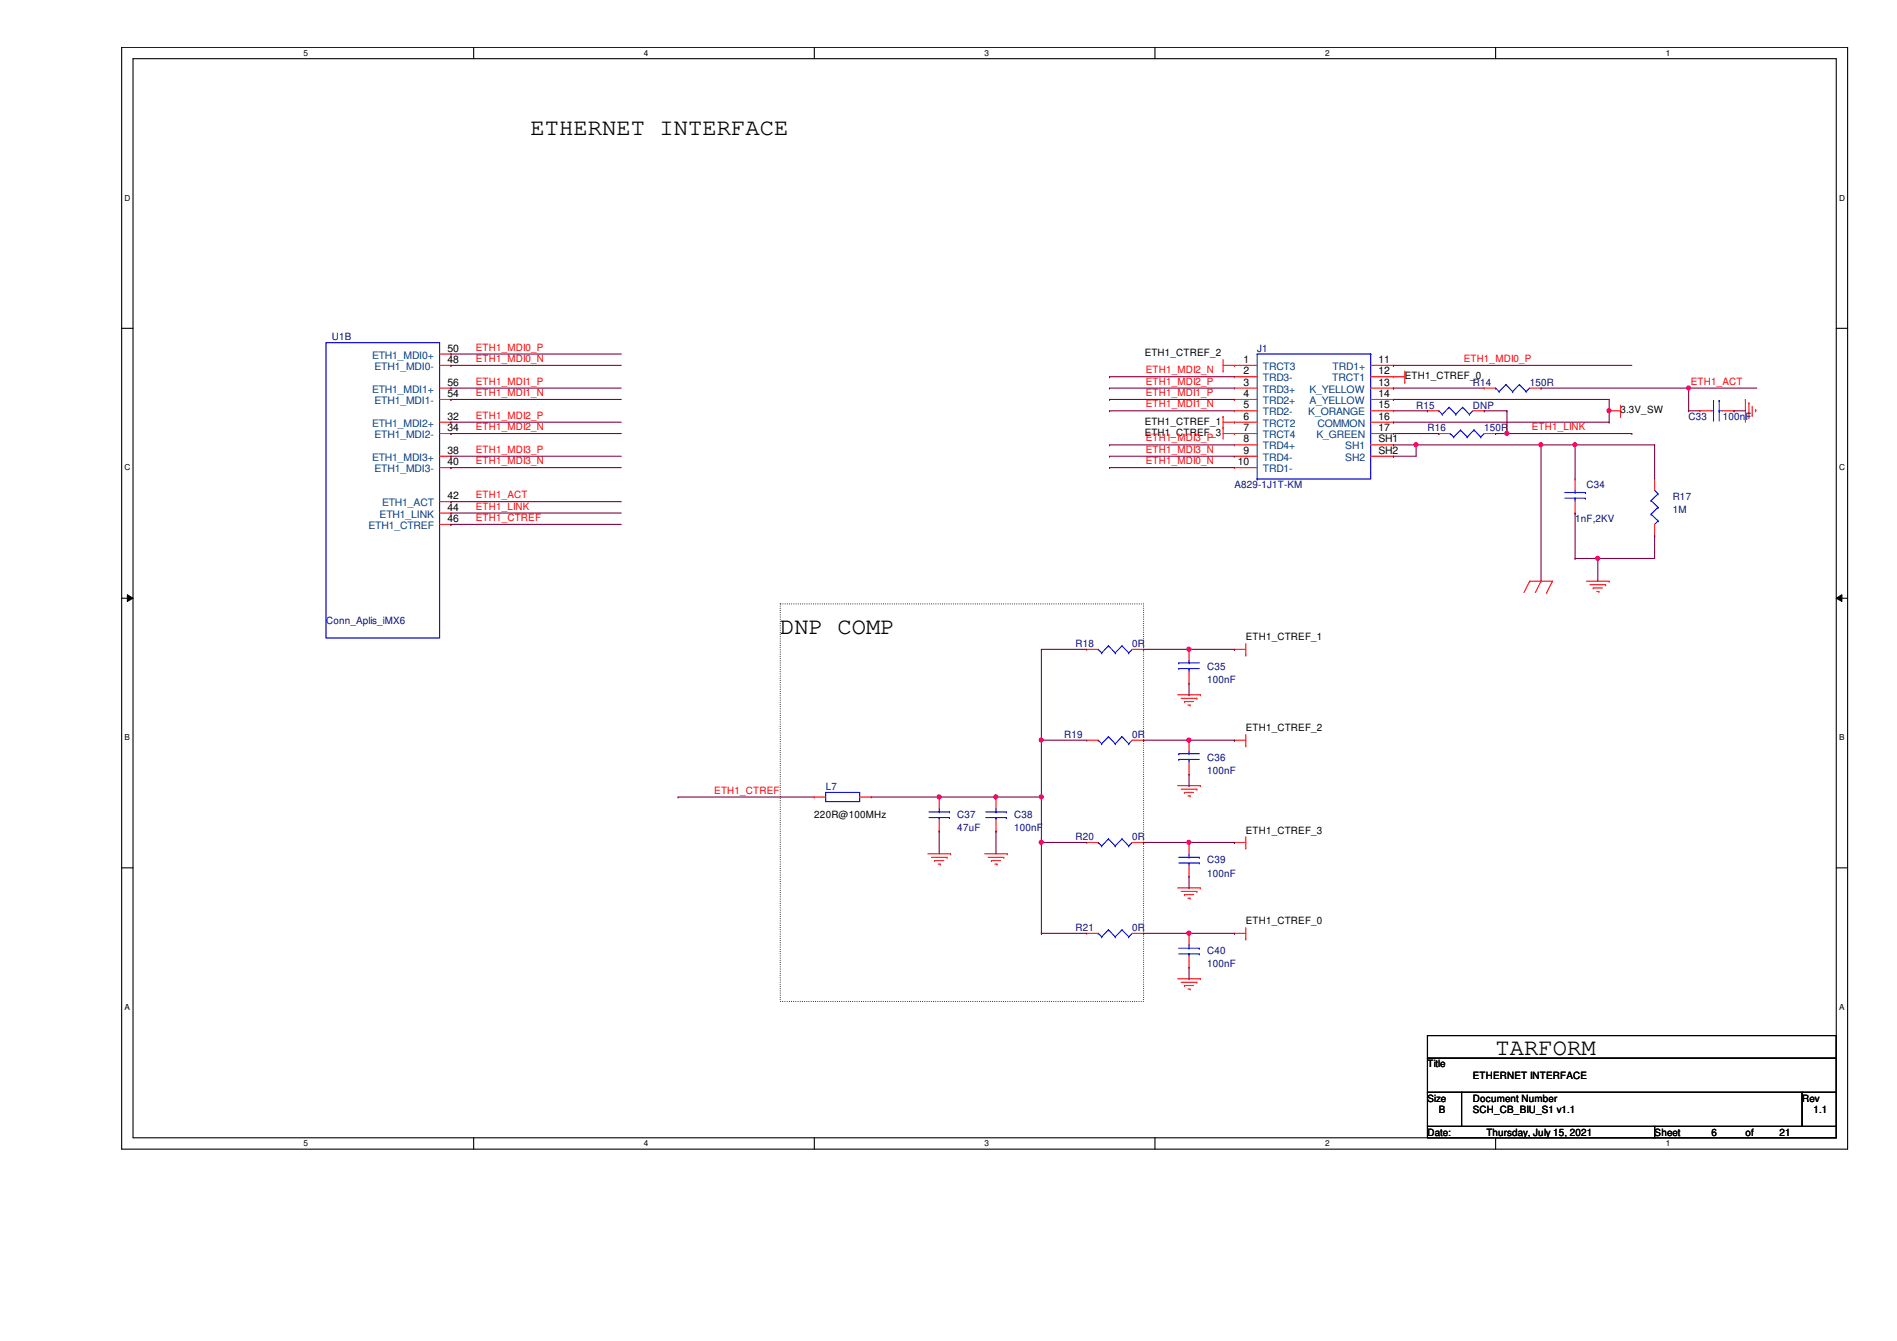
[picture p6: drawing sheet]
<svg xmlns="http://www.w3.org/2000/svg" width="297mm" height="210mm" viewBox="0 0 297 210" stroke-linecap="round" stroke-linejoin="round" font-family="sans-serif">
<path d="M19.1 7.4h270.2v172.5h-270.2zM20.8 9.2h266.7v168.9h-266.7z" fill="none" stroke="#000" stroke-width=".17"/>
<g fill="#fff">
<path d="M47.5 7.6h.7v1.4h-.7z"/>
<path d="M47.5 178.3h.7v1.4h-.7z"/>
</g>
<path d="M74.2 7.4v1.8M74.2 178.1v1.8" fill="none" stroke="#000" stroke-width=".17"/>
<g fill="#fff">
<path d="M100.8 7.6h.7v1.4h-.7z"/>
<path d="M100.8 178.3h.7v1.4h-.7z"/>
</g>
<path d="M127.5 7.4v1.8M127.5 178.1v1.8" fill="none" stroke="#000" stroke-width=".17"/>
<g fill="#fff">
<path d="M154.2 7.6h.7v1.4h-.7z"/>
<path d="M154.2 178.3h.7v1.4h-.7z"/>
</g>
<path d="M180.8 7.4v1.8M180.8 178.1v1.8" fill="none" stroke="#000" stroke-width=".17"/>
<g fill="#fff">
<path d="M207.5 7.6h.7v1.4h-.7z"/>
<path d="M207.5 178.3h.7v1.4h-.7z"/>
</g>
<path d="M234.2 7.4v1.8M234.2 178.1v1.8" fill="none" stroke="#000" stroke-width=".17"/>
<g fill="#fff">
<path d="M260.9 7.6h.6v1.4h-.6z"/>
<path d="M260.9 178.3h.6v1.4h-.6z"/>
<path d="M19.5 30.3h.9v1.4h-.9z"/>
<path d="M288 30.3h.9v1.4h-.9z"/>
<path d="M19.5 72.5h.9v1.4h-.9z"/>
<path d="M288 72.5h.9v1.4h-.9z"/>
</g>
<path d="M19.1 51.4h1.7M287.5 51.4h1.8" fill="none" stroke="#000" stroke-width=".17"/>
<g fill="#fff">
<path d="M19.5 114.7h.8v1.4h-.8z"/>
<path d="M288 114.7h.8v1.4h-.8z"/>
</g>
<path d="M19.1 93.6h1.7M287.5 93.6h1.8" fill="none" stroke="#000" stroke-width=".17"/>
<path d="M19.9 93.1l.9 .5-.9 .5zM287.5 93.6l.9-.5v1z" fill="#000"/>
<path d="M19.9 93.1l.9 .5-.9 .5zM287.5 93.6l.9-.5v1z" fill="none" stroke="#000" stroke-width=".16"/>
<g fill="#fff">
<path d="M19.5 156.9h.8v1.4h-.8z"/>
<path d="M288 156.9h.8v1.4h-.8z"/>
</g>
<path d="M19.1 135.8h1.7M287.5 135.8h1.8M223.5 162.1h64v3.6h-64zM223.5 165.6h64v5.4h-64zM223.5 171h5.4v5.3h-5.4zM223.5 176.3h35.6v1.8h-35.6zM228.9 171h53.3v5.3h-53.3zM259.1 176.3h28.4v1.8h-28.4zM282.2 171h5.3v5.3h-5.3z" fill="none" stroke="#000" stroke-width=".17"/>
<path d="M122.2 94.5h56.9v62.3h-56.9z" fill="none" stroke="#000" stroke-width=".17" stroke-dasharray="0 .3"/>
<g fill="none" stroke="#f00" stroke-width=".17">
<path d="M68.8 57.2h1.8M68.8 55.4h1.8M70.6 57.2h.1M70.6 55.4h.1M191.5 58.1h.1M191.5 57.2h5.4M191.5 56.3v1.8M193.3 57.2h.1M193.3 59h.1M193.3 59h3.6M214.6 59h5.4M214.6 57.2h3.6"/>
<path d="M218.2 59h.1M218.2 57.2h.1M220 59.9h.1M220 58.1v1.8M68.8 66.1h1.8M68.8 67.9h1.8M68.8 60.7h1.8M68.8 71.4h1.8M68.8 73.2h1.8M68.8 78.5h1.8M68.8 62.5h1.8M70.6 66.1h.1"/>
<path d="M70.6 67.9h.1M70.6 71.4h.1M70.6 73.2h.1M70.6 78.5h.1M70.6 62.5h.1M70.6 60.7h.1M191.5 65.2h.1M191.5 67h.1M191.5 65.2v3.5M191.5 66.1h5.4M191.5 67.9h5.4M193.3 66.1h.1"/>
<path d="M193.3 67.9h.1M193.3 60.7h.1M193.3 62.5h.1M193.3 64.3h.1M193.3 69.6h.1M193.3 71.4h.1M193.3 73.2h.1M193.3 64.3h3.6M193.3 60.7h3.6M193.3 71.4h3.6M193.3 73.2h3.6M193.3 62.5h3.6"/>
<path d="M193.3 69.6h3.6M214.6 64.3h3.6M214.6 66.1h3.6M214.6 67.9h3.6M214.6 60.7h3.6M214.6 71.4h3.6M214.6 62.5h3.6M214.6 69.6h3.6M218.2 60.7h.1M218.2 62.5h.1M218.2 64.3h.1M218.2 66.1h.1"/>
<path d="M218.2 67.9h.1M218.2 69.6h.1M218.2 71.4h.1M223.5 64.3h.1M223.5 64.3h1.8M225.3 67.9h.1M225.3 67.9h1.8M230.6 64.3h1.8M232.4 60.7h.1M232.4 64.3h.1M232.4 67.9h1.8M232.4 60.7h1.8"/>
<path d="M234.2 67.9h.1M239.5 60.7h1.8M241.3 60.7h.1M246.6 75h.1M246.6 75v1.7M246.6 78.5v1.8M252 64.3h.1M252 64.3h1.7M253.7 65.2h.1M253.7 63.4v1.8M259.1 75h.1M259.1 75v1.7"/>
<path d="M266.2 64.3h.1M266.2 64.3h1.8M269.7 64.3h1.8M271.5 64.3h.1M273.3 62.5h.1M273.3 62.5v3.6M273.9 63.1h.1M273.9 63.1v2.4M274.4 65h.1M274.4 63.6v1.4M274.9 64.1h.1M274.9 64.1v.4"/>
<path d="M68.8 80.3h1.8M68.8 82.1h1.8M70.6 80.3h.1M70.6 82.1h.1M239.5 91h.1M239.5 91l-.9 1.8M239.5 91h3.6M241.3 91h.1M241.3 91l-.9 1.8M242.2 92.8h.1M243.1 91h.1M243.1 91l-.9 1.8"/>
<path d="M246.6 80.3h.1M248.4 91h3.6M249 91.5h2.4M249.5 92h.1M249.5 92h1.4M250 92.6h.4M250.4 92.6h.1M251.4 91.5h.1M252 91h.1M259.1 83.9h.1M259.1 82.1v1.8M170.2 101.6h.1"/>
<path d="M170.2 115.9h.1M170.2 101.6h1.8M170.2 115.9h1.8M177.3 101.6h1.8M177.3 115.9h1.8M179.1 101.6h.1M179.1 115.9h.1M184.4 108.8h3.6M185 109.3h2.4M185.5 109.8h.1M185.5 109.8h1.4M186 110.4h.4"/>
<path d="M186.2 101.6h.1M186.2 107h.1M186.2 115.9h.1M186.2 101.6v1.8M186.2 105.2v1.8M186.2 115.9v1.7M186.2 119.4v1.8M186.4 110.4h.1M187.4 109.3h.1M188 108.8h.1M193.3 101.6h.1M193.3 115.9h.1"/>
<path d="M193.3 101.6h1.8M193.3 115.9h1.8M195.1 102.5h.1M195.1 116.8h.1M195.1 100.8v1.7M195.1 115v1.8M127.5 124.8h.1M127.5 124.8h1.8M134.6 124.8h1.8M136.4 124.8h.1M145.3 133.6h3.5M145.8 134.2h2.5"/>
<path d="M146.3 134.7h.1M146.3 134.7h1.5M146.9 135.3h.3M147.1 130.1h.1M147.1 124.8h.1M147.1 124.8v1.7M147.1 128.3v1.8M147.2 135.3h.1M148.3 134.2h.1M148.8 133.6h.1M154.2 133.6h3.5M154.7 134.2h2.5"/>
<path d="M155.2 134.7h.1M155.2 134.7h1.5M155.8 135.3h.3M156 130.1h.1M156 124.8h.1M156 124.8v1.7M156 128.3v1.8M156.1 135.3h.1M157.2 134.2h.1M157.7 133.6h.1M170.2 131.9h.1M170.2 131.9h1.8"/>
<path d="M177.3 131.9h1.8M179.1 131.9h.1M184.4 123h3.6M184.4 139h3.6M185 123.5h2.4M185 139.5h2.4M185.5 124h.1M185.5 124h1.4M186 124.6h.4M186.2 137.2h.1M186.2 131.9h.1M186.2 121.2h.1"/>
<path d="M186.2 131.9v1.7M186.2 135.4v1.8M186.4 124.6h.1M187.4 123.5h.1M187.4 139.5h.1M188 123h.1M188 139h.1M193.3 131.9h.1M193.3 131.9h1.8M195.1 132.8h.1M195.1 131v1.8M170.2 146.1h.1"/>
<path d="M170.2 146.1h1.8M177.3 146.1h1.8M179.1 146.1h.1M184.4 153.2h3.6M185 153.8h2.4M185.5 140h.1M185.5 154.3h.1M185.5 140h1.4M185.5 154.3h1.4M186 140.6h.4M186 154.8h.4M186.2 151.4h.1"/>
<path d="M186.2 146.1h.1M186.2 146.1v1.8M186.2 149.6v1.8M186.4 140.6h.1M186.4 154.8h.1M187.4 153.8h.1M188 153.2h.1M193.3 146.1h.1M193.3 146.1h1.8M195.1 147h.1M195.1 145.2v1.8"/>
</g>
<g fill="none" stroke="#00f" stroke-width=".17">
<path d="M51.1 53.6h17.7v46.3h-17.7zM214.6 55.4h.1M214.6 55.4h-17.7v19.6M214.6 55.4v19.6h-17.7M196.9 75h.1M225.3 64.3h.1M225.3 64.3l.5 .6M225.8 64.9h.1M226.9 63.8h.1M226.9 63.8l1.1 1.1M226.9 63.8l-1.1 1.1M227.1 67.9h.1"/>
<path d="M227.1 67.9l.5 .5M227.6 68.4h.1M228 64.9h.1M228.7 67.3h.1M228.7 67.3l1 1.1M228.7 67.3l-1.1 1.1M229 63.8h.1M229 63.8l1.1 1.1M229 63.8l-1 1.1M229.7 68.4h.1M230.1 64.9h.1M230.6 64.3l-.5 .6"/>
<path d="M230.8 67.3h.1M230.8 67.3l1.1 1.1M230.8 67.3l-1.1 1.1M231.9 68.4h.1M232.4 67.9l-.5 .5M234.2 60.7h.1M234.2 60.7l.5 .6M234.7 61.3h.1M235.8 60.2h.1M235.8 60.2l1.1 1.1M235.8 60.2l-1.1 1.1M236.9 61.3h.1"/>
<path d="M237.9 60.2h.1M237.9 60.2l1.1 1.1M237.9 60.2l-1 1.1M239 61.3h.1M239.5 60.7l-.5 .6M245 78h3.2M245 77.1h3.2M246.6 77.1h.1M246.6 78h.1M246.6 76.7v.4M246.6 78v.5M248.2 78h.1"/>
<path d="M248.2 77.1h.1M258.5 78.4h.1M258.5 78.4l1.1 1M259.1 76.7l.5 .6M259.6 77.3h.1M259.6 79.4h.1M259.6 77.3l-1.1 1.1M259.6 79.4l-1.1 1.1M268 64.3h.3M268.3 64.3h.1M268.3 62.7h.1M268.3 62.7v3.2"/>
<path d="M269.2 62.7h.1M269.2 64.3h.1M269.2 64.3h.5M269.2 62.7v3.2M258.5 80.5h.1M258.5 80.5l1.1 1M259.1 82.1h.1M259.6 81.5h.1M259.6 81.5l-.5 .6M172 101.6h.1M172 115.9h.1M172 101.6l.5 .6"/>
<path d="M172 115.9l.5 .5M172.5 102.2h.1M172.5 116.4h.1M173.6 101.1h.1M173.6 115.3h.1M173.6 101.1l1 1.1M173.6 101.1l-1.1 1.1M173.6 115.3l1 1.1M173.6 115.3l-1.1 1.1M174.6 102.2h.1M174.6 116.4h.1M175.7 101.1h.1"/>
<path d="M175.7 115.3h.1M175.7 101.1l1 1.1M175.7 101.1l-1.1 1.1M175.7 115.3l1 1.1M175.7 115.3l-1.1 1.1M176.7 102.2h.1M176.7 116.4h.1M177.3 101.6l-.6 .6M177.3 115.9l-.6 .5M184.6 104.6h.1M184.6 103.8h.1M184.6 118.9h.1"/>
<path d="M184.6 118h.1M184.6 104.6h3.2M184.6 103.8h3.2M184.6 118.9h3.2M184.6 118h3.2M186.2 103.8h.1M186.2 104.6h.1M186.2 118h.1M186.2 118.9h.1M186.2 103.4v.4M186.2 104.6v.6M186.2 117.6v.4"/>
<path d="M186.2 118.9v.5M129.3 124h5.3v1.5h-5.3zM145.5 127.1h3.2M145.5 128h3.2M147.1 128h.1M147.1 127.1h.1M147.1 126.5v.6M147.1 128v.3M148.7 127.1h.1M148.7 128h.1M154.3 127.1h3.3M154.3 128h3.3"/>
<path d="M156 128h.1M156 127.1h.1M156 126.5v.6M156 128v.3M157.6 127.1h.1M157.6 128h.1M172 131.9h.1M172 131.9l.5 .5M172.5 132.4h.1M173.6 131.3h.1M173.6 131.3l1 1.1M173.6 131.3l-1.1 1.1"/>
<path d="M174.6 132.4h.1M175.7 131.3h.1M175.7 131.3l1 1.1M175.7 131.3l-1.1 1.1M176.7 132.4h.1M177.3 131.9l-.6 .5M184.6 134.2h3.2M184.6 135.1h3.2M186.2 135.1h.1M186.2 134.2h.1M186.2 133.6v.6M186.2 135.1v.3"/>
<path d="M187.8 134.2h.1M187.8 135.1h.1M172 146.1h.1M172 146.1l.5 .5M172.5 146.6h.1M173.6 145.5h.1M173.6 145.5l1 1.1M173.6 145.5l-1.1 1.1M174.6 146.6h.1M175.7 145.5h.1M175.7 145.5l1 1.1M175.7 145.5l-1.1 1.1"/>
<path d="M176.7 146.6h.1M177.3 146.1l-.6 .5M184.6 148.4h3.2M184.6 149.3h3.2M186.2 149.3h.1M186.2 148.4h.1M186.2 147.9v.5M186.2 149.3v.3M187.8 148.4h.1M187.8 149.3h.1"/>
</g>
<g fill="none" stroke="#800040" stroke-width=".17">
<path d="M70.6 55.4h.1M70.6 57.2h.1M70.6 55.4h26.7M70.6 57.2h26.7M173.7 59h.1M173.7 59h19.6M218.2 57.2h.1M218.2 57.2h37.3M70.6 60.7h.1M70.6 62.5h.1M70.6 66.1h.1M70.6 67.9h.1"/>
<path d="M70.6 71.4h.1M70.6 73.2h.1M70.6 78.5h.1M70.6 60.7h26.7M70.6 62.5h26.7M70.6 66.1h26.7M70.6 67.9h26.7M70.6 71.4h26.7M70.6 73.2h26.7M70.6 78.5h26.7M173.7 60.7h.1M173.7 62.5h.1"/>
<path d="M173.7 64.3h.1M173.7 69.6h.1M173.7 71.4h.1M173.7 73.2h.1M173.7 60.7h19.6M173.7 62.5h19.6M173.7 71.4h19.6M173.7 73.2h19.6M173.7 64.3h19.6M173.7 69.6h19.6M218.2 60.7h.1M218.2 69.6h.1"/>
<path d="M218.2 71.4h.1M218.2 60.7h14.2M218.2 69.6h23.1M221.7 69.6h.1M221.7 69.6v1.8h-3.5M234.2 67.9h.1M234.2 67.9h1.8M264.4 64.3h.1M264.4 60.7h.1M264.4 64.3h1.8M264.4 60.7v3.6M271.5 64.3h.1"/>
<path d="M271.5 64.3h1.8M70.6 80.3h.1M70.6 82.1h.1M70.6 80.3h26.7M70.6 82.1h26.7"/>
</g>
<circle cx="241.3" cy="69.6" r=".32" fill="#f0f"/>
<circle cx="241.3" cy="69.6" r=".32" fill="none" stroke="#f0f" stroke-width=".17"/>
<circle cx="221.7" cy="69.6" r=".32" fill="#f0f"/>
<circle cx="221.7" cy="69.6" r=".32" fill="none" stroke="#f0f" stroke-width=".17"/>
<path d="M241.3 69.6h.1M241.3 69.6v21.4M241.3 69.6h17.8M246.6 69.6h.1M246.6 69.6v5.4M259.1 69.6h.1M259.1 69.6v5.4M246.6 80.3h.1M246.6 87.4h.1M246.6 80.3v7.1M246.6 87.4h3.6" fill="none" stroke="#800040" stroke-width=".17"/>
<circle cx="246.6" cy="69.6" r=".32" fill="#f0f"/>
<circle cx="246.6" cy="69.6" r=".32" fill="none" stroke="#f0f" stroke-width=".17"/>
<path d="M250.2 87.4h.1M250.2 87.4v3.6M250.2 87.4h8.9" fill="none" stroke="#800040" stroke-width=".17"/>
<circle cx="250.2" cy="87.4" r=".32" fill="#f0f"/>
<circle cx="250.2" cy="87.4" r=".32" fill="none" stroke="#f0f" stroke-width=".17"/>
<path d="M218.2 66.1h.1M218.2 67.9h7.1M218.2 66.1h33.8M225.3 67.9h.1M252 64.3h.1M252 62.5v1.8" fill="none" stroke="#800040" stroke-width=".17"/>
<circle cx="251.9" cy="64.3" r=".32" fill="#f0f"/>
<circle cx="251.9" cy="64.3" r=".32" fill="none" stroke="#f0f" stroke-width=".17"/>
<path d="M218.2 62.5h.1M218.2 62.5h33.8M218.2 64.3h5.3M223.5 64.3h.1M241.3 60.7h.1M241.3 60.7h33.8M264.4 60.7h.1" fill="none" stroke="#800040" stroke-width=".17"/>
<circle cx="264.4" cy="60.7" r=".32" fill="#f0f"/>
<circle cx="264.4" cy="60.7" r=".32" fill="none" stroke="#f0f" stroke-width=".17"/>
<path d="M236 64.3h.1M236 64.3v3.6M252 66.1h.1M252 64.3v1.8M259.1 83.9h.1M259.1 83.9v3.5M179.1 101.6h.1M179.1 101.6h7.1M106.2 124.8h.1M106.2 124.8h21.3M136.4 124.8h10.7M147.1 124.8h.1" fill="none" stroke="#800040" stroke-width=".17"/>
<circle cx="235.9" cy="67.8" r=".32" fill="#f0f"/>
<circle cx="235.9" cy="67.8" r=".32" fill="none" stroke="#f0f" stroke-width=".17"/>
<path d="M232.4 64.3h.1M232.4 64.3h3.6M236 67.9h19.5M255.5 67.9h.1M147.1 124.8h8.9M156 124.8h.1" fill="none" stroke="#800040" stroke-width=".17"/>
<circle cx="147" cy="124.7" r=".32" fill="#f0f"/>
<circle cx="147" cy="124.7" r=".32" fill="none" stroke="#f0f" stroke-width=".17"/>
<circle cx="155.9" cy="124.7" r=".32" fill="#f0f"/>
<circle cx="155.9" cy="124.7" r=".32" fill="none" stroke="#f0f" stroke-width=".17"/>
<path d="M186.2 101.6h7.1M193.3 101.6h.1M156 124.8h7.1M163.1 124.8h.1" fill="none" stroke="#800040" stroke-width=".17"/>
<circle cx="186.2" cy="101.6" r=".32" fill="#f0f"/>
<circle cx="186.2" cy="101.6" r=".32" fill="none" stroke="#f0f" stroke-width=".17"/>
<path d="M179.1 115.9h.1M179.1 115.9h14.2M186.2 108.8h.1M186.2 107v1.8M193.3 115.9h.1" fill="none" stroke="#800040" stroke-width=".17"/>
<circle cx="186.2" cy="115.8" r=".32" fill="#f0f"/>
<circle cx="186.2" cy="115.8" r=".32" fill="none" stroke="#f0f" stroke-width=".17"/>
<path d="M179.1 131.9h.1M179.1 131.9h14.2M193.3 131.9h.1" fill="none" stroke="#800040" stroke-width=".17"/>
<circle cx="186.2" cy="131.8" r=".32" fill="#f0f"/>
<circle cx="186.2" cy="131.8" r=".32" fill="none" stroke="#f0f" stroke-width=".17"/>
<path d="M186.2 123h.1M186.2 139h.1M186.2 121.2v1.8M186.2 137.2v1.8M186.2 146.1h7.1M193.3 146.1h.1" fill="none" stroke="#800040" stroke-width=".17"/>
<circle cx="186.2" cy="146.1" r=".32" fill="#f0f"/>
<circle cx="186.2" cy="146.1" r=".32" fill="none" stroke="#f0f" stroke-width=".17"/>
<g fill="none" stroke="#800040" stroke-width=".17">
<path d="M163.1 101.6h.1M163.1 115.9h.1M163.1 101.6h7.1M163.1 101.6v14.3M147.1 130.1h.1M147.1 130.1v3.5M156 130.1h.1M156 130.1v3.5M163.1 131.9h.1M163.1 124.8v21.3M163.1 131.9h7.1M163.1 146.1h.1"/>
<path d="M163.1 146.1h7.1M179.1 146.1h.1M179.1 146.1h7.1M186.2 153.2h.1M186.2 151.4v1.8"/>
</g>
<circle cx="163" cy="131.8" r=".32" fill="#f0f"/>
<circle cx="163" cy="131.8" r=".32" fill="none" stroke="#f0f" stroke-width=".17"/>
<path d="M163.1 115.9h.1M163.1 115.9h7.1M163.1 115.9v8.9M163.1 124.8h.1" fill="none" stroke="#800040" stroke-width=".17"/>
<circle cx="163" cy="115.8" r=".32" fill="#f0f"/>
<circle cx="163" cy="115.8" r=".32" fill="none" stroke="#f0f" stroke-width=".17"/>
<circle cx="163" cy="124.7" r=".32" fill="#f0f"/>
<circle cx="163" cy="124.7" r=".32" fill="none" stroke="#f0f" stroke-width=".17"/>
<circle cx="241.3" cy="69.6" r=".32" fill="#f0f"/>
<circle cx="241.3" cy="69.6" r=".32" fill="none" stroke="#f0f" stroke-width=".17"/>
<circle cx="221.7" cy="69.6" r=".32" fill="#f0f"/>
<circle cx="221.7" cy="69.6" r=".32" fill="none" stroke="#f0f" stroke-width=".17"/>
<circle cx="246.6" cy="69.6" r=".32" fill="#f0f"/>
<circle cx="246.6" cy="69.6" r=".32" fill="none" stroke="#f0f" stroke-width=".17"/>
<circle cx="250.2" cy="87.4" r=".32" fill="#f0f"/>
<circle cx="250.2" cy="87.4" r=".32" fill="none" stroke="#f0f" stroke-width=".17"/>
<circle cx="251.9" cy="64.3" r=".32" fill="#f0f"/>
<circle cx="251.9" cy="64.3" r=".32" fill="none" stroke="#f0f" stroke-width=".17"/>
<circle cx="264.4" cy="60.7" r=".32" fill="#f0f"/>
<circle cx="264.4" cy="60.7" r=".32" fill="none" stroke="#f0f" stroke-width=".17"/>
<circle cx="235.9" cy="67.8" r=".32" fill="#f0f"/>
<circle cx="235.9" cy="67.8" r=".32" fill="none" stroke="#f0f" stroke-width=".17"/>
<circle cx="147" cy="124.7" r=".32" fill="#f0f"/>
<circle cx="147" cy="124.7" r=".32" fill="none" stroke="#f0f" stroke-width=".17"/>
<circle cx="155.9" cy="124.7" r=".32" fill="#f0f"/>
<circle cx="155.9" cy="124.7" r=".32" fill="none" stroke="#f0f" stroke-width=".17"/>
<circle cx="186.2" cy="101.6" r=".32" fill="#f0f"/>
<circle cx="186.2" cy="101.6" r=".32" fill="none" stroke="#f0f" stroke-width=".17"/>
<circle cx="186.2" cy="115.8" r=".32" fill="#f0f"/>
<circle cx="186.2" cy="115.8" r=".32" fill="none" stroke="#f0f" stroke-width=".17"/>
<circle cx="186.2" cy="131.8" r=".32" fill="#f0f"/>
<circle cx="186.2" cy="131.8" r=".32" fill="none" stroke="#f0f" stroke-width=".17"/>
<circle cx="186.2" cy="146.1" r=".32" fill="#f0f"/>
<circle cx="186.2" cy="146.1" r=".32" fill="none" stroke="#f0f" stroke-width=".17"/>
<circle cx="163" cy="131.8" r=".32" fill="#f0f"/>
<circle cx="163" cy="131.8" r=".32" fill="none" stroke="#f0f" stroke-width=".17"/>
<circle cx="163" cy="115.8" r=".32" fill="#f0f"/>
<circle cx="163" cy="115.8" r=".32" fill="none" stroke="#f0f" stroke-width=".17"/>
<circle cx="163" cy="124.7" r=".32" fill="#f0f"/>
<circle cx="163" cy="124.7" r=".32" fill="none" stroke="#f0f" stroke-width=".17"/>
<g font-size="3.7">
<text x="83.1" y="21.1">ETHERNET INTERFACE</text>
<text x="122.2" y="99.3">DNP COMP</text>
<text x="234.2" y="165.1">TARFORM</text>
</g>
<g font-size="1.6" fill="#000080">
<text x="51.9" y="53.3">U1B</text>
<text x="196.8" y="55.1">J1</text>
<text x="221.7" y="64">R15</text>
<text x="230.6" y="60.4">R14</text>
<text x="230.6" y="64">DNP</text>
<text x="239.5" y="60.4">150R</text>
<text x="264.4" y="65.7">C33</text>
<text x="269.7" y="65.7">100nF</text>
<text x="223.5" y="67.5">R16</text>
<text x="232.4" y="67.5">150R</text>
<text x="193.3" y="76.4">A829-1J1T-KM</text>
<text x="248.4" y="76.4">C34</text>
<text x="246.6" y="81.7">1nF,2KV</text>
<text x="261.9" y="78.2">R17</text>
<text x="261.9" y="80.3">1M</text>
<text x="51.1" y="97.7">Conn_Aplis_iMX6</text>
<text x="168.4" y="101.3">R18</text>
<text x="177.3" y="101.3">0R</text>
<text x="189" y="104.9">C35</text>
<text x="189" y="107">100nF</text>
<text x="166.6" y="115.5">R19</text>
<text x="177.3" y="115.5">0R</text>
<text x="189" y="119.1">C36</text>
<text x="129.3" y="123.7">L7</text>
<text x="189" y="121.2">100nF</text>
<text x="149.9" y="128">C37</text>
<text x="149.9" y="130.1">47uF</text>
<text x="158.8" y="128">C38</text>
<text x="158.8" y="130.1">100nF</text>
<text x="168.4" y="131.5">R20</text>
<text x="177.3" y="131.5">0R</text>
<text x="189" y="135.1">C39</text>
<text x="189" y="137.2">100nF</text>
<text x="168.4" y="145.8">R21</text>
<text x="177.3" y="145.8">0R</text>
<text x="189" y="149.3">C40</text>
<text x="189" y="151.4">100nF</text>
</g>
<g font-size="1.6" fill="#004080">
<text x="58.3" y="56.1">ETH1_MDI0+</text>
<text x="58.6" y="57.9">ETH1_MDI0-</text>
<text x="197.7" y="57.9">TRCT3</text>
<text x="197.7" y="59.7">TRD3-</text>
<text x="208.6" y="59.7">TRCT1</text>
<text x="208.7" y="57.9">TRD1+</text>
<text x="58.3" y="61.5">ETH1_MDI1+</text>
<text x="58.6" y="63.2">ETH1_MDI1-</text>
<text x="197.7" y="61.5">TRD3+</text>
<text x="197.7" y="63.2">TRD2+</text>
<text x="197.7" y="65">TRD2-</text>
<text x="204.9" y="65">K_ORANGE</text>
<text x="205" y="61.5">K_YELLOW</text>
<text x="205" y="63.2">A_YELLOW</text>
<text x="58.3" y="66.8">ETH1_MDI2+</text>
<text x="58.6" y="68.6">ETH1_MDI2-</text>
<text x="197.7" y="66.8">TRCT2</text>
<text x="197.7" y="68.6">TRCT4</text>
<text x="197.7" y="70.4">TRD4+</text>
<text x="206.1" y="68.6">K_GREEN</text>
<text x="206.3" y="66.8">COMMON</text>
<text x="210.7" y="70.4">SH1</text>
<text x="58.3" y="72.1">ETH1_MDI3+</text>
<text x="58.6" y="73.9">ETH1_MDI3-</text>
<text x="197.7" y="72.1">TRD4-</text>
<text x="197.7" y="73.9">TRD1-</text>
<text x="210.7" y="72.1">SH2</text>
<text x="57.7" y="82.8">ETH1_CTREF</text>
<text x="59.4" y="81">ETH1_LINK</text>
<text x="59.8" y="79.2">ETH1_ACT</text>
</g>
<g font-size="1.6">
<text x="70.1" y="56.8">48</text>
<text x="70.1" y="55">50</text>
<text x="179.2" y="55.8">ETH1_CTREF_2</text>
<text x="194.7" y="56.8">1</text>
<text x="194.7" y="58.6">2</text>
<text x="215.9" y="56.8">11</text>
<text x="215.9" y="58.6">12</text>
<text x="220" y="59.4">ETH1_CTREF_0</text>
<text x="70.1" y="65.7">32</text>
<text x="70.1" y="62.1">54</text>
<text x="70.1" y="60.4">56</text>
<text x="194.7" y="60.4">3</text>
<text x="194.7" y="62.1">4</text>
<text x="194.7" y="63.9">5</text>
<text x="194.7" y="65.7">6</text>
<text x="215.9" y="60.4">13</text>
<text x="215.9" y="62.1">14</text>
<text x="215.9" y="63.9">15</text>
<text x="215.9" y="65.7">16</text>
<text x="253.7" y="64.7">3.3V_SW</text>
<text x="70.1" y="67.5">34</text>
<text x="70.1" y="71">38</text>
<text x="179.2" y="66.5">ETH1_CTREF_1</text>
<text x="179.2" y="68.2">ETH1_CTREF_3</text>
<text x="194.7" y="67.5">7</text>
<text x="194.7" y="69.3">8</text>
<text x="194.7" y="71">9</text>
<text x="215.9" y="67.5">17</text>
<text x="215.9" y="69.3">SH1</text>
<text x="215.9" y="71">SH2</text>
<text x="70.1" y="72.8">40</text>
<text x="193.8" y="72.8">10</text>
<text x="70.1" y="78.1">42</text>
<text x="70.1" y="79.9">44</text>
<text x="70.1" y="81.7">46</text>
<text x="195.1" y="100.2">ETH1_CTREF_1</text>
<text x="195.1" y="114.5">ETH1_CTREF_2</text>
<text x="127.5" y="128">220R@100MHz</text>
<text x="195.1" y="130.5">ETH1_CTREF_3</text>
<text x="195.1" y="144.7">ETH1_CTREF_0</text>
<text x="223.5" y="167.1">Title</text>
<text x="223.5" y="172.4">Size</text>
<text x="230.6" y="172.4">Document Number</text>
<text x="230.6" y="168.9">ETHERNET INTERFACE</text>
<text x="282.2" y="172.4">Rev</text>
<text x="223.5" y="177.8">Date:</text>
<text x="225.3" y="174.2">B</text>
<text x="230.6" y="174.2">SCH_CB_BIU_S1 v1.1</text>
<text x="232.7" y="177.8">Thursday, July 15, 2021</text>
<text x="259.1" y="177.8">Sheet</text>
<text x="268" y="177.8">6</text>
<text x="273.3" y="177.8">of</text>
<text x="278.6" y="177.8">21</text>
<text x="284" y="174.2">1.1</text>
</g>
<g font-size="1.6" fill="#f00">
<text x="74.5" y="54.9">ETH1_MDI0_P</text>
<text x="74.5" y="56.6">ETH1_MDI0_N</text>
<text x="179.4" y="58.4">ETH1_MDI2_N</text>
<text x="229.2" y="56.6">ETH1_MDI0_P</text>
<text x="74.5" y="60.2">ETH1_MDI1_P</text>
<text x="74.5" y="62">ETH1_MDI1_N</text>
<text x="74.5" y="65.5">ETH1_MDI2_P</text>
<text x="179.4" y="60.2">ETH1_MDI2_P</text>
<text x="179.4" y="62">ETH1_MDI1_P</text>
<text x="179.4" y="63.8">ETH1_MDI1_N</text>
<text x="264.8" y="60.2">ETH1_ACT</text>
<text x="74.5" y="67.3">ETH1_MDI2_N</text>
<text x="74.5" y="70.9">ETH1_MDI3_P</text>
<text x="179.4" y="69.1">ETH1_MDI3_P</text>
<text x="179.4" y="70.9">ETH1_MDI3_N</text>
<text x="239.9" y="67.3">ETH1_LINK</text>
<text x="74.5" y="72.6">ETH1_MDI3_N</text>
<text x="74.5" y="78">ETH1_ACT</text>
<text x="179.4" y="72.6">ETH1_MDI0_N</text>
<text x="74.5" y="79.8">ETH1_LINK</text>
<text x="74.5" y="81.5">ETH1_CTREF</text>
<text x="111.8" y="124.2">ETH1_CTREF</text>
</g>
<g font-size="1.3">
<text x="47.5" y="8.7">5</text>
<text x="100.8" y="8.7">4</text>
<text x="154.2" y="8.7">3</text>
<text x="207.5" y="8.7">2</text>
<text x="260.9" y="8.7">1</text>
<text x="19.5" y="31.4">D</text>
<text x="288" y="31.4">D</text>
<text x="19.5" y="73.6">C</text>
<text x="288" y="73.6">C</text>
<text x="19.5" y="115.9">B</text>
<text x="288" y="115.9">B</text>
<text x="19.5" y="158.1">A</text>
<text x="288" y="158.1">A</text>
<text x="47.5" y="179.4">5</text>
<text x="100.8" y="179.4">4</text>
<text x="154.2" y="179.4">3</text>
<text x="207.5" y="179.4">2</text>
<text x="260.9" y="179.4">1</text>
</g>
</svg>
